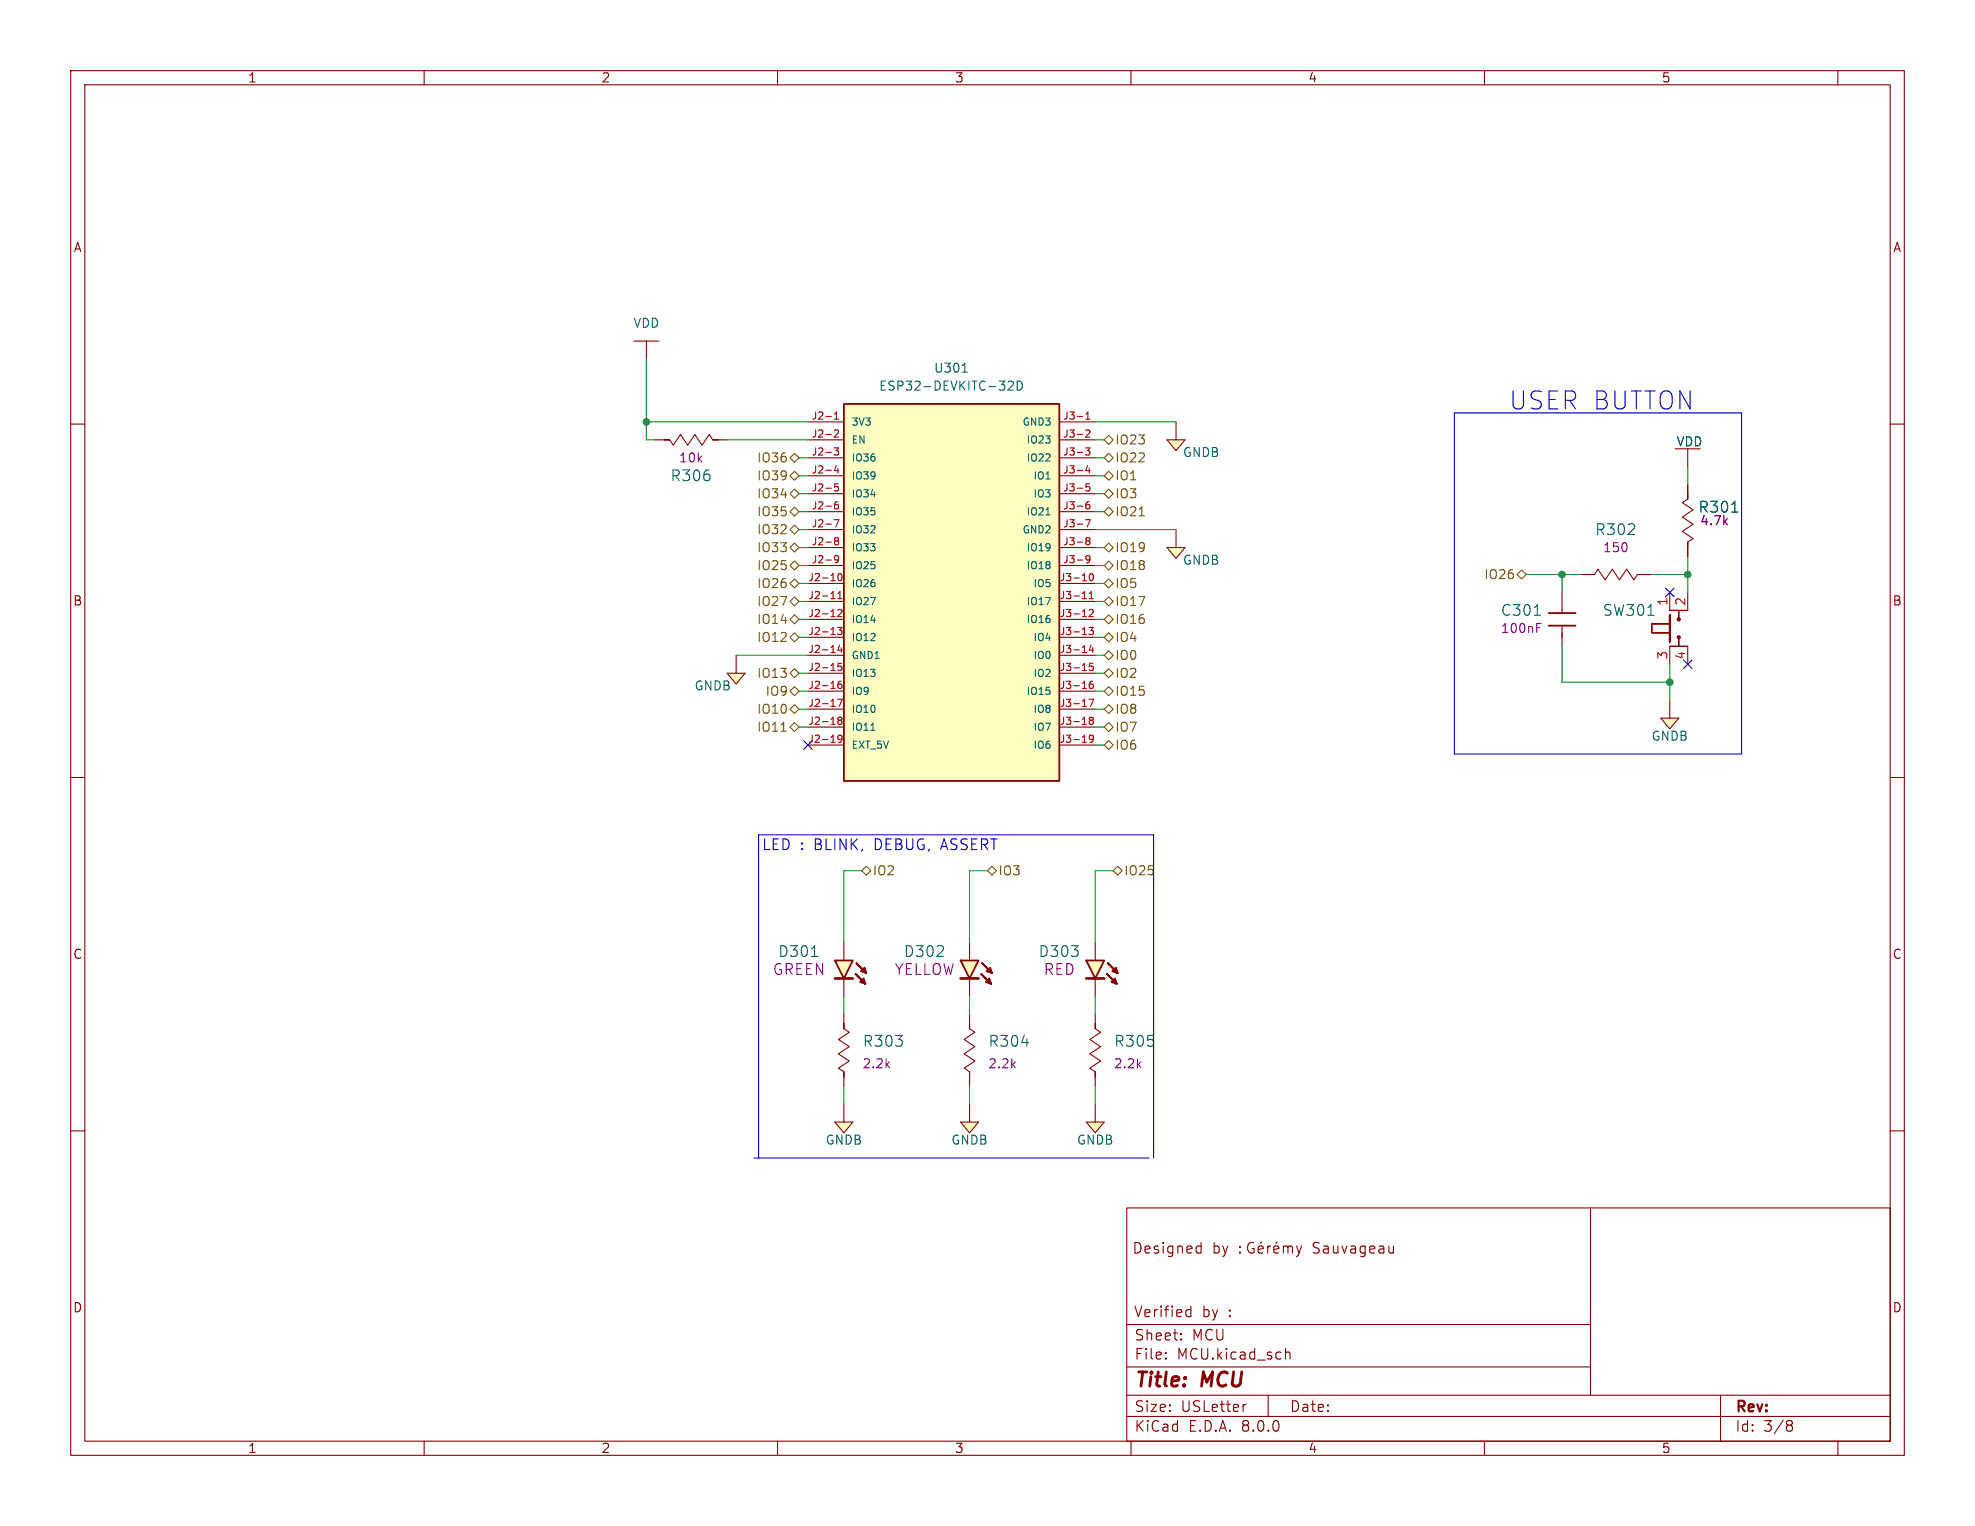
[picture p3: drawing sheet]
<svg xmlns="http://www.w3.org/2000/svg" width="279mm" height="216mm" viewBox="0 0 279 216" stroke-linecap="round" stroke-linejoin="round" font-family="sans-serif">
<g fill="none" stroke="#840000" stroke-width=".15">
<path d="M10 10h259.4v195.9h-259.4zM12 12h255.4v191.9h-255.4zM60 10v2M110 10v2M160 10v2M210 10v2M260 10v2M10 60h2M267.4 60h2M10 110h2M267.4 110h2M10 160h2"/>
<path d="M267.4 160h2M159.4 170.9h108v33h-108zM169.5 176.3l.4 .1M169.9 177.2l-.4 .1M169.9 175.8v1.5M175.4 177.1l.1 .1-.1 .1M175.4 177.1l-.1 .1 .1 .1M175.4 176.4v.1M175.4 177.1v.2M175.4 176.4h.1l-.1 .1M175.4 176.4h-.1l.1 .1M177.3 175.9a.69 .69 0 0 0-.8 .2 .69 .69 0 0 0 .1 .8 .52 .52 0 0 0 .8 .2v-.5h-.3"/>
<path d="M178 176.8l.7-.2-.1-.2-.4-.1-.2 .2 .1 .7 .1 .1 .4-.1M178.5 175.7l-.2 .2M179.3 176.3v1M179.8 176.3l-.3 .1-.2 .2M180.2 176.8l.7-.2-.1-.2-.4-.1-.2 .2 .1 .7 .1 .1 .4-.1M180.7 175.7l-.2 .2M181.6 176.4a.37 .37 0 0 1 .6 .1M181.6 176.3v1M182.2 176.5l.2-.2 .4 .1v.9M182.2 176.5v.8M183.4 176.3l.4 1M183.8 177.3l-.2 .3-.2 .2"/>
<path d="M184.1 176.3l-.3 1M197.1 177.1l-.4 .2M197.1 176.3v1M225 170.9v26.5M159.4 197.4h108M159.4 193.4h65.6M159.4 187.4h65.6M164.9 192.1l.1 .1-.1 .1M164.9 192.1v.1v.1M164.9 191.4v.1M164.9 192.1v.2M164.9 191.4h.1l-.1 .1"/>
<path d="M167.1 189.4v.1v.1M167.1 189.4l-.1 .1 .1 .1M167.1 188.7v.1M167.1 189.4v.2M167.1 188.7h-.1l.1 .1M167.9 186.2l.1 .1 .5-.1M167.9 185.4l.1-.1 .5 .1M168.5 184.8v1.5M176.3 198.7l-.3 .1M179.4 197.4v3M181.9 190.8v1.5M181.9 191.4a.37 .37 0 0 1 .6 .1v.8"/>
<path d="M243.4 197.4v6.5M60 203.9v2M110 203.9v2M159.4 200.4h108M160 203.9v2M210 203.9v2M253 201l.4 .1a.31 .31 0 0 1 .2 .3 .31 .31 0 0 1-.3 .2M253 201.6h.3M253.3 201.6l.2 .2 .1 .4-.3 .3h-.3M260 203.9v2"/>
</g>
<path d="M135.9 158.8h2.5l-1.2 1.5z" fill="#ffffc2"/>
<path d="M137.2 156.2v2.6h-1.3l1.3 1.5 1.2-1.5h-1.2" fill="none" stroke="#840000" stroke-width=".15"/>
<path d="M118.1 158.8h2.5l-1.2 1.5z" fill="#ffffc2"/>
<path d="M119.4 156.2v2.6h-1.3l1.3 1.5 1.2-1.5h-1.2" fill="none" stroke="#840000" stroke-width=".15"/>
<path d="M102.9 95.3h2.5l-1.3 1.5z" fill="#ffffc2"/>
<path d="M104.1 92.7v2.6h-1.2l1.2 1.5 1.3-1.5h-1.3" fill="none" stroke="#840000" stroke-width=".15"/>
<path d="M119.4 57.2h30.5v53.3h-30.5z" fill="#ffffc2"/>
<path d="M119.4 57.2h30.5v53.3h-30.5z" fill="none" stroke="#840000" stroke-width=".25"/>
<g fill="none" stroke="#840000" stroke-width=".15">
<path d="M114.3 59.7h5.1M149.9 59.7h5M114.3 62.2h5.1M114.3 69.9h5.1M114.3 72.4h5.1M114.3 74.9h5.1M114.3 77.5h5.1M114.3 64.8h5.1M114.3 67.3h5.1M149.9 62.2h5M149.9 69.9h5M149.9 72.4h5"/>
<path d="M149.9 74.9h5M149.9 77.5h5M149.9 64.8h5M149.9 67.3h5M114.3 82.6h5.1M114.3 85.1h5.1M114.3 87.6h5.1M114.3 90.2h5.1M114.3 92.7h5.1M114.3 95.3h5.1M114.3 80h5.1M114.3 97.8h5.1"/>
<path d="M149.9 82.6h5M149.9 85.1h5M149.9 87.6h5M149.9 90.2h5M149.9 92.7h5M149.9 95.3h5M149.9 80h5M149.9 97.8h5M114.3 105.4h5.1M114.3 100.3h5.1M114.3 102.9h5.1M149.9 105.4h5"/>
<path d="M149.9 100.3h5M149.9 102.9h5"/>
</g>
<g fill="none" stroke="#a90000" stroke-width=".15">
<path d="M118 59.3h.6M118 58.6l.3-.3v1M153.6 59.3h.6M153.6 58.6l.3-.3v1M118 63.4h.6l-.3 .4 .3 .1v.4l-.2 .1-.4-.1M118 73.5h.7l-.5 1M118 60.9l.4-.1 .2 .3-.6 .7h.6M118.2 76.5l-.2-.2 .2-.2h.3l.1 .2-.2 .2M118.2 76.5l-.2 .2 .1 .3 .1 .1 .3-.1 .1-.1v-.3l-.2-.1M118.2 76.5h.2M118.3 65.9l-.3 .7h.7M118.5 66.2v.7"/>
<path d="M118.5 71h-.3a.68 .68 0 0 0 0 1l.4-.1v-.3l-.2-.2h-.3l-.1 .2M118.6 68.4h-.5l-.1 .5 .2-.1 .3 .1 .1 .1v.4l-.2 .1-.4-.1M118.6 79l-.2 .2h-.3l-.1-.2 .1-.3 .3-.1 .2 .1a.67 .67 0 0 1-.3 .9h-.2M153.6 73.5h.6l-.4 1M153.6 63.4h.6l-.3 .4 .2 .1v.4l-.1 .1-.4-.1M153.6 60.9l.4-.1 .2 .3-.6 .7h.6M153.8 76.5l-.2-.2 .2-.2h.3l.1 .2-.2 .2M153.8 76.5h.2M153.8 76.5l-.2 .2 .1 .3 .1 .1 .3-.1 .1-.1-.1-.3-.1-.1M153.9 65.9l-.3 .7h.6M154.1 71h-.3a.68 .68 0 0 0 0 1l.3-.1 .1-.3-.2-.2h-.3l-.1 .2M154.1 66.2v.7"/>
<path d="M154.1 68.4h-.4l-.1 .5 .2-.1 .3 .1 .1 .1-.1 .4-.1 .1-.4-.1M154.2 79l-.2 .2h-.3l-.1-.2 .1-.3 .3-.1 .1 .1a.67 .67 0 0 1-.2 .9h-.2M117.6 84.7h.5M118.5 88.8h.6l-.3 .4 .3 .1v.4l-.2 .1-.4-.1M118.5 98.9h.7l-.5 1M118.5 86.3l.4-.1 .2 .3-.6 .7h.6M118.5 84.7h.6M118.5 84l.3-.3v1M118.6 81.2l.2-.1a.54 .54 0 0 1 .3 .6 .54 .54 0 0 1-.3 .5l-.2-.1-.1-.3zM118.8 91.3l-.3 .7h.7M119 96.4h-.3a.68 .68 0 0 0 0 1l.4-.1v-.3l-.2-.2h-.3l-.1 .2M119 91.6v.7"/>
<path d="M119.1 93.8h-.5l-.1 .5 .2-.1 .3 .1 .1 .1v.4l-.2 .1-.4-.1M153.1 84.7h.6M154 88.8h.7l-.4 .4 .3 .1v.4l-.1 .1-.5-.1M154 98.9h.7l-.4 1M154.1 84.7h.6M154.1 86.3l.4-.1 .2 .3-.7 .7h.7M154.1 84l.3-.3v1M154.2 81.2l.1-.1a.54 .54 0 0 1 .4 .6 .54 .54 0 0 1-.4 .5l-.1-.1-.1-.3zM154.3 91.3l-.2 .7h.6M154.6 96.4h-.3a.68 .68 0 0 0 0 1l.3-.1 .1-.3-.2-.2h-.3l-.1 .2M154.6 91.6v.7M154.6 93.8h-.5v.5l.1-.1 .4 .1 .1 .1-.1 .4-.1 .1-.4-.1"/>
<path d="M118.7 101.9l-.2-.2 .2-.2h.3l.1 .2-.2 .2M118.7 101.9l-.2 .2 .1 .3 .1 .1 .3-.1 .1-.1v-.3l-.2-.1M118.7 101.9h.2M119.1 104.4l-.2 .2h-.3l-.1-.2 .1-.3 .3-.1 .2 .1a.67 .67 0 0 1-.3 .9h-.2M154.3 101.9l-.2-.2 .2-.2h.3l.1 .2-.2 .2M154.3 101.9l-.2 .2v.3l.2 .1 .3-.1 .1-.1-.1-.3-.1-.1M154.3 101.9h.2M154.7 104.4l-.2 .2h-.3l-.1-.2 .1-.3 .3-.1 .1 .1a.67 .67 0 0 1-.2 .9h-.2"/>
</g>
<path d="M136.1 52.6h.8M142.6 54l.2-.1h.3l.2 .1 .1 .3-.1 .2-.7 .7h.8M143.9 53.9a.64 .64 0 0 1 .7 .7 .64 .64 0 0 1-.7 .6zM148 72.9h.6M123.2 103.3h.6" fill="none" stroke="#006464" stroke-width=".15"/>
<path d="M165.1 62.2h2.5l-1.2 1.6z" fill="#ffffc2"/>
<g fill="none" stroke="#840000" stroke-width=".15">
<path d="M166.4 59.7v2.5h-1.3l1.3 1.6 1.2-1.6h-1.2M92.7 62.2h1.3M94 62.2h.7zM94.7 62.2l.5 .8 1.1-1.5 1 1.5 1-1.5 1 1.5 1-1.5 .5 .7M100.8 62.2h.8zM101.6 62.2h1.3M221 83.8v2.8M221 88.6v2.8M154.9 151.6v.8zM154.9 145.5l.8 .6-1.5 1 1.5 1-1.5 1 1.5 1-1.5 1 .7 .5M154.9 144.8v.7zM154.9 143.5v1.3"/>
<path d="M154.9 152.4v1.3"/>
</g>
<path d="M219.1 86.7h3.8M219.1 88.5h3.8" fill="none" stroke="#840000" stroke-width=".25"/>
<path d="M217 87.1h.9" fill="none" stroke="#006464" stroke-width=".15"/>
<path d="M217.4 88.8h.4M217.4 88.2h.6" fill="none" stroke="#840084" stroke-width=".15"/>
<path d="M234.9 101.6h2.6l-1.3 1.5z" fill="#ffffc2"/>
<path d="M236.2 99.1v2.5h1.3l-1.3 1.5-1.3-1.5h1.3" fill="none" stroke="#840000" stroke-width=".15"/>
<path d="M165.1 77.5h2.5l-1.2 1.5z" fill="#ffffc2"/>
<path d="M166.4 74.9v2.6h-1.3l1.3 1.5 1.2-1.5h-1.2M223.5 81.3h1.3M224.8 81.3h.8zM225.6 81.3l.5-.8 1 1.5 1-1.5 1 1.5 1-1.5 1 1.5 .5-.7M231.6 81.3h.8zM232.4 81.3h1.3" fill="none" stroke="#840000" stroke-width=".15"/>
<path d="M236.2 86.4h2.6M236.2 87v3.8" fill="none" stroke="#ffffc2" stroke-width=".14"/>
<path d="M237.5 86.4v1.2z" fill="#ffffc2"/>
<path d="M233.7 88.3h2.5" fill="none" stroke="#ffffc2" stroke-width=".14"/>
<path d="M233.7 88.3v1.2z" fill="#ffffc2"/>
<path d="M233.7 89.5h2.5" fill="none" stroke="#ffffc2" stroke-width=".14"/>
<path d="M237.5 90.2v1.2z" fill="#ffffc2"/>
<path d="M236.2 91.4h2.6" fill="none" stroke="#ffffc2" stroke-width=".14"/>
<g fill="none" stroke="#840000" stroke-width=".15">
<path d="M238.8 76.7v.8zM238.8 70.6l-.8 .5 1.5 1-1.5 1.1 1.5 1-1.5 1 1.5 1-.7 .5M238.8 69.9v.7zM238.8 63.5v2.5M238.8 68.6v1.3M238.8 77.5v1.2M233.7 88.3h2.5zM233.7 88.3v1.2zM233.7 89.5h2.5zM236.2 86.4h2.6zM236.2 91.4h2.6zM236.2 83.8v2.6"/>
<path d="M236.2 91.4v2.6M237.5 86.4v1.2zM237.5 90.2v1.2zM238.8 83.8v2.6M238.8 91.4v2.6"/>
</g>
<g fill="none" stroke="#840000" stroke-width=".25">
<path d="M236.2 87v3.8z"/>
<circle cx="237.5" cy="87.6" r=".18"/>
<circle cx="237.5" cy="90.2" r=".18"/>
</g>
<path d="M245 72.5h.9M233.1 87.1h.9" fill="none" stroke="#006464" stroke-width=".15"/>
<path d="M135.9 135.9h2.5l-1.2 2.5z" fill="#ffffc2"/>
<path d="M135.9 138.4h2.5" fill="none" stroke="#840000" stroke-width=".38"/>
<path d="M135.9 135.9h2.5l-1.2 2.5z" fill="none" stroke="#840000" stroke-width=".25"/>
<g fill="#840000" stroke="#840000" stroke-width=".25">
<path d="M138.9 136.3l1.4 1.4-.7-.3 .5-.5 .2 .8z"/>
<path d="M138.8 137.8l1.4 1.4-.8-.3 .6-.5 .2 .8z"/>
</g>
<path d="M137.2 133.4v2.5M137.2 138.4v2.6" fill="none" stroke="#840000" stroke-width=".15"/>
<path d="M118.1 135.9h2.5l-1.2 2.5z" fill="#ffffc2"/>
<path d="M118.1 138.4h2.5" fill="none" stroke="#840000" stroke-width=".38"/>
<path d="M118.1 135.9h2.5l-1.2 2.5z" fill="none" stroke="#840000" stroke-width=".25"/>
<g fill="#840000" stroke="#840000" stroke-width=".25">
<path d="M121.2 136.3l1.4 1.4-.8-.3 .5-.5 .3 .8z"/>
<path d="M121 137.8l1.4 1.4-.7-.3 .5-.5 .2 .8z"/>
</g>
<path d="M119.4 133.4v2.5M119.4 138.4v2.6" fill="none" stroke="#840000" stroke-width=".15"/>
<path d="M114.8 135.3h.9" fill="none" stroke="#006464" stroke-width=".15"/>
<path d="M153.7 135.9h2.5l-1.3 2.5z" fill="#ffffc2"/>
<path d="M153.7 138.4h2.5" fill="none" stroke="#840000" stroke-width=".38"/>
<path d="M153.7 135.9h2.5l-1.3 2.5z" fill="none" stroke="#840000" stroke-width=".25"/>
<g fill="#840000" stroke="#840000" stroke-width=".25">
<path d="M156.7 136.3l1.4 1.4-.7-.3 .5-.5 .2 .8z"/>
<path d="M156.6 137.8l1.4 1.4-.8-.3 .5-.5 .3 .8z"/>
</g>
<path d="M154.9 133.4v2.5M154.9 138.4v2.6M119.4 151.6v.8zM119.4 145.5l.7 .6-1.5 1 1.5 1-1.5 1 1.5 1-1.5 1 .8 .5M119.4 144.8v.7zM119.4 143.5v1.3M119.4 152.4v1.3" fill="none" stroke="#840000" stroke-width=".15"/>
<path d="M153.7 158.8h2.5l-1.3 1.5z" fill="#ffffc2"/>
<path d="M89.7 48.3h3.5M91.4 48.3v2.5M238.8 68.6v1.3M238.8 77.5v1.2M137.2 151.6v.8zM137.2 145.5l.7 .6-1.5 1 1.5 1-1.5 1 1.5 1-1.5 1 .8 .5M137.2 144.8v.7zM137.2 143.5v1.3M137.2 152.4v1.3M154.9 156.2v2.6h-1.2l1.2 1.5 1.3-1.5h-1.3" fill="none" stroke="#840000" stroke-width=".15"/>
<g fill="none" stroke="#725600" stroke-width=".15">
<path d="M111.8 64.8l.6-.7 .6 .7-.6 .6zM111.8 72.4l.6-.6 .6 .6-.6 .6zM111.8 69.9l.6-.7 .6 .7-.6 .6zM111.8 67.3l.6-.6 .6 .6-.6 .6zM111.8 77.5l.6-.7 .6 .7-.6 .6zM111.8 74.9l.6-.6 .6 .6-.6 .7zM156.2 77.5l.6-.7 .7 .7-.7 .6zM156.2 67.3l.6-.6 .7 .6-.7 .6zM156.2 72.4l.6-.6 .7 .6-.7 .6zM156.2 62.2l.6-.6 .7 .6-.7 .7zM156.2 64.8l.6-.7 .7 .7-.7 .6zM156.8 69.2l.7 .7-.7 .6-.6-.6z"/>
<path d="M161.2 73h.7M111.8 87.6l.6-.6 .6 .6-.6 .7zM111.8 90.2l.6-.7 .6 .7-.6 .6zM111.8 97.8l.6-.6 .6 .6-.6 .6zM111.8 95.3l.6-.7 .6 .7-.6 .6zM111.8 82.6l.6-.7 .6 .7-.6 .6zM111.8 80l.6-.6 .6 .6-.6 .6zM111.8 85.1l.6-.6 .6 .6-.6 .6zM156.2 80l.6-.6 .7 .6-.7 .6zM156.2 90.2l.6-.7 .7 .7-.7 .6zM156.2 82.6l.6-.7 .7 .7-.7 .6zM156.2 95.3l.6-.7 .7 .7-.7 .6z"/>
<path d="M156.2 92.7l.6-.6 .7 .6-.7 .6zM156.2 87.6l.6-.6 .7 .6-.7 .7zM156.2 85.1l.6-.6 .7 .6-.7 .6zM156.8 97.2l.7 .6-.7 .6-.6-.6zM214.6 81.3l.7-.7 .6 .7-.6 .6zM110.5 103.4h.7M111.8 102.9l.6-.7 .6 .7-.6 .6zM111.8 100.3l.6-.6 .6 .6-.6 .7zM156.2 100.3l.6-.6 .7 .6-.7 .7zM156.2 105.4l.6-.6 .7 .6-.7 .6zM156.2 102.9l.6-.7 .7 .7-.7 .6zM121.9 123.2l.7-.6 .6 .6-.6 .6z"/>
<path d="M139.7 123.2l.6-.6 .7 .6-.7 .6zM157.5 123.2l.6-.6 .6 .6-.6 .6z"/>
</g>
<path d="M205.7 58.4h40.7v48.3h-40.7zM106.7 163.8h55.9M107.3 163.8v-45.7h55.9v45.7" fill="none" stroke="#0000c2" stroke-width=".15"/>
<g fill="none" stroke="#009600" stroke-width=".15">
<path d="M91.4 50.8v11.4h1.3M91.4 59.7h22.9M154.9 59.7h11.5M102.9 62.2h11.4M113 74.9h1.3M113 67.3h1.3M113 72.4h1.3M113 69.9h1.3M113 64.8h1.3M113 77.5h1.3M154.9 62.2h1.3M154.9 74.9h11.5"/>
<path d="M154.9 67.3h1.3M154.9 72.4h1.3M154.9 69.9h1.3M154.9 64.8h1.3M154.9 77.5h1.3M238.8 66v2.6M238.8 78.7v5.1M104.1 92.7h10.2M113 95.3h1.3M113 90.2h1.3M113 87.6h1.3M113 82.6h1.3"/>
<path d="M113 80h1.3M113 85.1h1.3M113 97.8h1.3M154.9 95.3h1.3M154.9 90.2h1.3M154.9 92.7h1.3M154.9 87.6h1.3M154.9 82.6h1.3M154.9 80h1.3M154.9 85.1h1.3M154.9 97.8h1.3M215.9 81.3h7.6"/>
<path d="M221 81.3v2.5M221 91.4v5.1h15.2M233.7 81.3h5.1M236.2 94v5.1M113 100.3h1.3M113 102.9h1.3M154.9 100.3h1.3M154.9 102.9h1.3M154.9 105.4h1.3M121.9 123.2h-2.5v10.2M139.7 123.2h-2.5v10.2M157.5 123.2h-2.6v10.2"/>
<path d="M119.4 141v2.5M119.4 153.7v2.5M137.2 141v2.5M137.2 153.7v2.5M154.9 141v2.5M154.9 153.7v2.5"/>
</g>
<path d="M235.6 83.2l1.2 1.2M236.8 83.2l-1.2 1.2M238.2 93.4l1.2 1.2M239.4 93.4l-1.2 1.2M113.7 104.8l1.2 1.2M114.9 104.8l-1.2 1.2" fill="none" stroke="#000084" stroke-width=".15"/>
<path d="M245 72.5h.9" fill="none" stroke="#006464" stroke-width=".15"/>
<g fill="#009600" stroke="#009600" stroke-width=".15">
<circle cx="221" cy="81.3" r=".46"/>
<circle cx="91.4" cy="59.7" r=".46"/>
<circle cx="236.2" cy="96.5" r=".46"/>
<circle cx="238.8" cy="81.3" r=".46"/>
</g>
<text font-size="3.5" fill="#0000c2" x="213.4" y="58.2">USER BUTTON</text>
<g font-size="2.8" fill="#840000">
<text x="160.4" y="196.8">Title:</text>
<text x="170.1" y="196.8">MCU</text>
</g>
<g font-size="2.1" fill="#006464">
<text x="94.8" y="68.3">R306</text>
<text x="225.6" y="75.9">R302</text>
<text x="240.2" y="72.7">R301</text>
<text x="212.2" y="87.4">C301</text>
<text x="226.7" y="87.4">SW301</text>
<text x="146.8" y="135.6">D303</text>
<text x="122" y="148.3">R303</text>
<text x="139.8" y="148.3">R304</text>
<text x="157.5" y="148.3">R305</text>
</g>
<g font-size="2.1" fill="#0000c2">
<text x="107.7" y="120.4">LED : BLINK,</text>
<text x="123.8" y="120.4">DEBUG, ASSERT</text>
</g>
<g font-size="2.1" fill="#840084">
<text x="110" y="135.6">D301</text>
<text x="127.8" y="135.6">D302</text>
<text x="109.3" y="138.2">GREEN</text>
<text x="126.5" y="138.2">YELLOW</text>
<text x="147.6" y="138.2">RED</text>
</g>
<g font-size="2.1" fill="#840000">
<text x="160.1" y="177.6">Designed</text>
<text x="171.5" y="177.6">by</text>
<text x="185.5" y="177.6">Sauvageau</text>
<text x="160.3" y="186.6">Verified</text>
<text x="160.4" y="189.9">Sheet:</text>
<text x="168.6" y="189.9">MCU</text>
<text x="170" y="186.6">by</text>
<text x="173.8" y="186.6">:</text>
<text x="160.4" y="192.6">File:</text>
<text x="166.5" y="192.6">MCU.kicad_sch</text>
<text x="160.4" y="202.8">KiCad</text>
<text x="160.4" y="200">Size:</text>
<text x="167.1" y="200">USLetter</text>
<text x="168.1" y="202.8">E.D.A.</text>
<text x="175.7" y="202.8">8.0.0</text>
<text x="182.4" y="200">Date:</text>
<text x="245.4" y="200.2">Rev:</text>
<text x="245.4" y="202.8">Id:</text>
<text x="249.5" y="202.8">3/8</text>
</g>
<g font-size="1.8" fill="#840000">
<text x="35" y="11.9">1</text>
<text x="85" y="11.9">2</text>
<text x="135" y="11.9">3</text>
<text x="185" y="11.9">4</text>
<text x="235" y="11.9">5</text>
<text x="10.3" y="35.9">A</text>
<text x="267.7" y="35.9">A</text>
<text x="10.3" y="85.9">B</text>
<text x="267.7" y="85.9">B</text>
<text x="10.3" y="135.9">C</text>
<text x="267.7" y="135.9">C</text>
<text x="10.3" y="185.9">D</text>
<text x="267.7" y="185.9">D</text>
<text x="35" y="205.8">1</text>
<text x="85" y="205.8">2</text>
<text x="135" y="205.8">3</text>
<text x="185" y="205.8">4</text>
<text x="235" y="205.8">5</text>
</g>
<g font-size="1.8" fill="#006464">
<text x="89.5" y="46.6">VDD</text>
<text x="132" y="52.9">U301</text>
<text x="124.3" y="55.5">ESP32-DEVKITC-32D</text>
<text x="167.3" y="64.9">GNDB</text>
<text x="237.1" y="63.3">VDD</text>
<text x="167.3" y="80.1">GNDB</text>
<text x="98.2" y="97.9">GNDB</text>
<text x="233.5" y="105">GNDB</text>
<text x="116.7" y="162.2">GNDB</text>
<text x="134.5" y="162.2">GNDB</text>
<text x="152.3" y="162.2">GNDB</text>
</g>
<g font-size="1.8" fill="#840084">
<text x="96" y="65.6">10k</text>
<text x="240.4" y="74.5">4.7k</text>
<text x="226.7" y="78.3">150</text>
<text x="212.2" y="89.8">100nF</text>
<text x="121.9" y="151.4">2.2k</text>
<text x="139.7" y="151.4">2.2k</text>
<text x="157.5" y="151.4">2.2k</text>
</g>
<g font-size="1.8" fill="#725600">
<text x="107" y="65.6">IO36</text>
<text x="157.7" y="63.1">IO23</text>
<text x="157.7" y="65.6">IO22</text>
<text x="107" y="70.7">IO34</text>
<text x="107" y="68.2">IO39</text>
<text x="157.7" y="68.2">IO1</text>
<text x="157.7" y="70.7">IO3</text>
<text x="107" y="73.3">IO35</text>
<text x="107" y="75.8">IO32</text>
<text x="157.7" y="73.3">IO21</text>
<text x="107" y="83.4">IO26</text>
<text x="107" y="80.9">IO25</text>
<text x="107" y="78.3">IO33</text>
<text x="157.7" y="80.9">IO18</text>
<text x="157.7" y="83.4">IO5</text>
<text x="157.7" y="78.3">IO19</text>
<text x="209.9" y="82.1">IO26</text>
<text x="107" y="88.5">IO14</text>
<text x="107" y="86">IO27</text>
<text x="157.7" y="88.5">IO16</text>
<text x="157.7" y="86">IO17</text>
<text x="107" y="91">IO12</text>
<text x="157.7" y="91">IO4</text>
<text x="157.7" y="93.6">IO0</text>
<text x="107" y="96.1">IO13</text>
<text x="107" y="101.2">IO10</text>
<text x="108.2" y="98.7">IO9</text>
<text x="157.7" y="96.1">IO2</text>
<text x="157.7" y="98.7">IO15</text>
<text x="157.7" y="101.2">IO8</text>
<text x="107" y="103.7">IO11</text>
<text x="157.7" y="106.3">IO6</text>
<text x="157.7" y="103.7">IO7</text>
<text x="123.4" y="124.1">IO2</text>
<text x="141.2" y="124.1">IO3</text>
<text x="158.9" y="124.1">IO25</text>
</g>
<g font-size="1.8" fill="#a90000">
<text x="236" y="85.8" transform="rotate(-90 236 85.8)">1</text>
<text x="238.5" y="85.8" transform="rotate(-90 238.5 85.8)">2</text>
<text x="236" y="93.4" transform="rotate(-90 236 93.4)">3</text>
<text x="238.5" y="93.4" transform="rotate(-90 238.5 93.4)">4</text>
</g>
<g font-size="1.4" fill="#a90000">
<text x="114.7" y="59.4">J2-1</text>
<text x="150.3" y="59.4">J3-1</text>
<text x="114.7" y="62">J2-2</text>
<text x="114.7" y="64.5">J2-3</text>
<text x="150.3" y="62">J3-2</text>
<text x="150.3" y="64.5">J3-3</text>
<text x="114.7" y="69.6">J2-5</text>
<text x="114.7" y="67.1">J2-4</text>
<text x="150.3" y="67.1">J3-4</text>
<text x="150.3" y="69.6">J3-5</text>
<text x="114.7" y="72.1">J2-6</text>
<text x="114.7" y="74.7">J2-7</text>
<text x="114.7" y="77.2">J2-8</text>
<text x="150.3" y="72.1">J3-6</text>
<text x="150.3" y="74.7">J3-7</text>
<text x="150.3" y="77.2">J3-8</text>
<text x="114.2" y="82.3">J2-10</text>
<text x="114.7" y="79.8">J2-9</text>
<text x="149.8" y="82.3">J3-10</text>
<text x="150.3" y="79.8">J3-9</text>
<text x="114.2" y="84.8">J2-11</text>
<text x="114.2" y="87.4">J2-12</text>
<text x="114.2" y="89.9">J2-13</text>
<text x="149.8" y="84.8">J3-11</text>
<text x="149.8" y="87.4">J3-12</text>
<text x="149.8" y="89.9">J3-13</text>
<text x="114.2" y="92.5">J2-14</text>
<text x="114.2" y="95">J2-15</text>
<text x="149.8" y="92.5">J3-14</text>
<text x="149.8" y="95">J3-15</text>
<text x="114.2" y="97.5">J2-16</text>
<text x="114.2" y="100.1">J2-17</text>
<text x="149.8" y="97.5">J3-16</text>
<text x="149.8" y="100.1">J3-17</text>
<text x="114.2" y="105.2">J2-19</text>
<text x="114.2" y="102.6">J2-18</text>
<text x="149.8" y="102.6">J3-18</text>
<text x="149.8" y="105.2">J3-19</text>
</g>
<g font-size="1.4" fill="#006464">
<text x="120.4" y="60.4">3V3</text>
<text x="120.4" y="63">EN</text>
<text x="120.4" y="65.5">IO36</text>
<text x="144.5" y="60.4">GND3</text>
<text x="145.1" y="63">IO23</text>
<text x="145.1" y="65.5">IO22</text>
<text x="120.4" y="70.6">IO34</text>
<text x="120.4" y="68">IO39</text>
<text x="146.1" y="68">IO1</text>
<text x="146.1" y="70.6">IO3</text>
<text x="120.4" y="73.1">IO35</text>
<text x="120.4" y="75.7">IO32</text>
<text x="144.5" y="75.7">GND2</text>
<text x="145.1" y="73.1">IO21</text>
<text x="120.4" y="83.3">IO26</text>
<text x="120.4" y="78.2">IO33</text>
<text x="120.4" y="80.7">IO25</text>
<text x="145.1" y="78.2">IO19</text>
<text x="145.1" y="80.7">IO18</text>
<text x="146.1" y="83.3">IO5</text>
<text x="120.4" y="85.8">IO27</text>
<text x="120.4" y="88.4">IO14</text>
<text x="145.1" y="85.8">IO17</text>
<text x="145.1" y="88.4">IO16</text>
<text x="120.4" y="90.9">IO12</text>
<text x="120.4" y="93.4">GND1</text>
<text x="120.4" y="96">IO13</text>
<text x="146.1" y="90.9">IO4</text>
<text x="146.1" y="93.4">IO0</text>
<text x="146.1" y="96">IO2</text>
<text x="120.4" y="98.5">IO9</text>
<text x="120.4" y="101.1">IO10</text>
<text x="145.1" y="98.5">IO15</text>
<text x="146.1" y="101.1">IO8</text>
<text x="120.4" y="106.1">EXT_5V</text>
<text x="120.4" y="103.6">IO11</text>
<text x="146.1" y="103.6">IO7</text>
<text x="146.1" y="106.1">IO6</text>
</g>
</svg>
